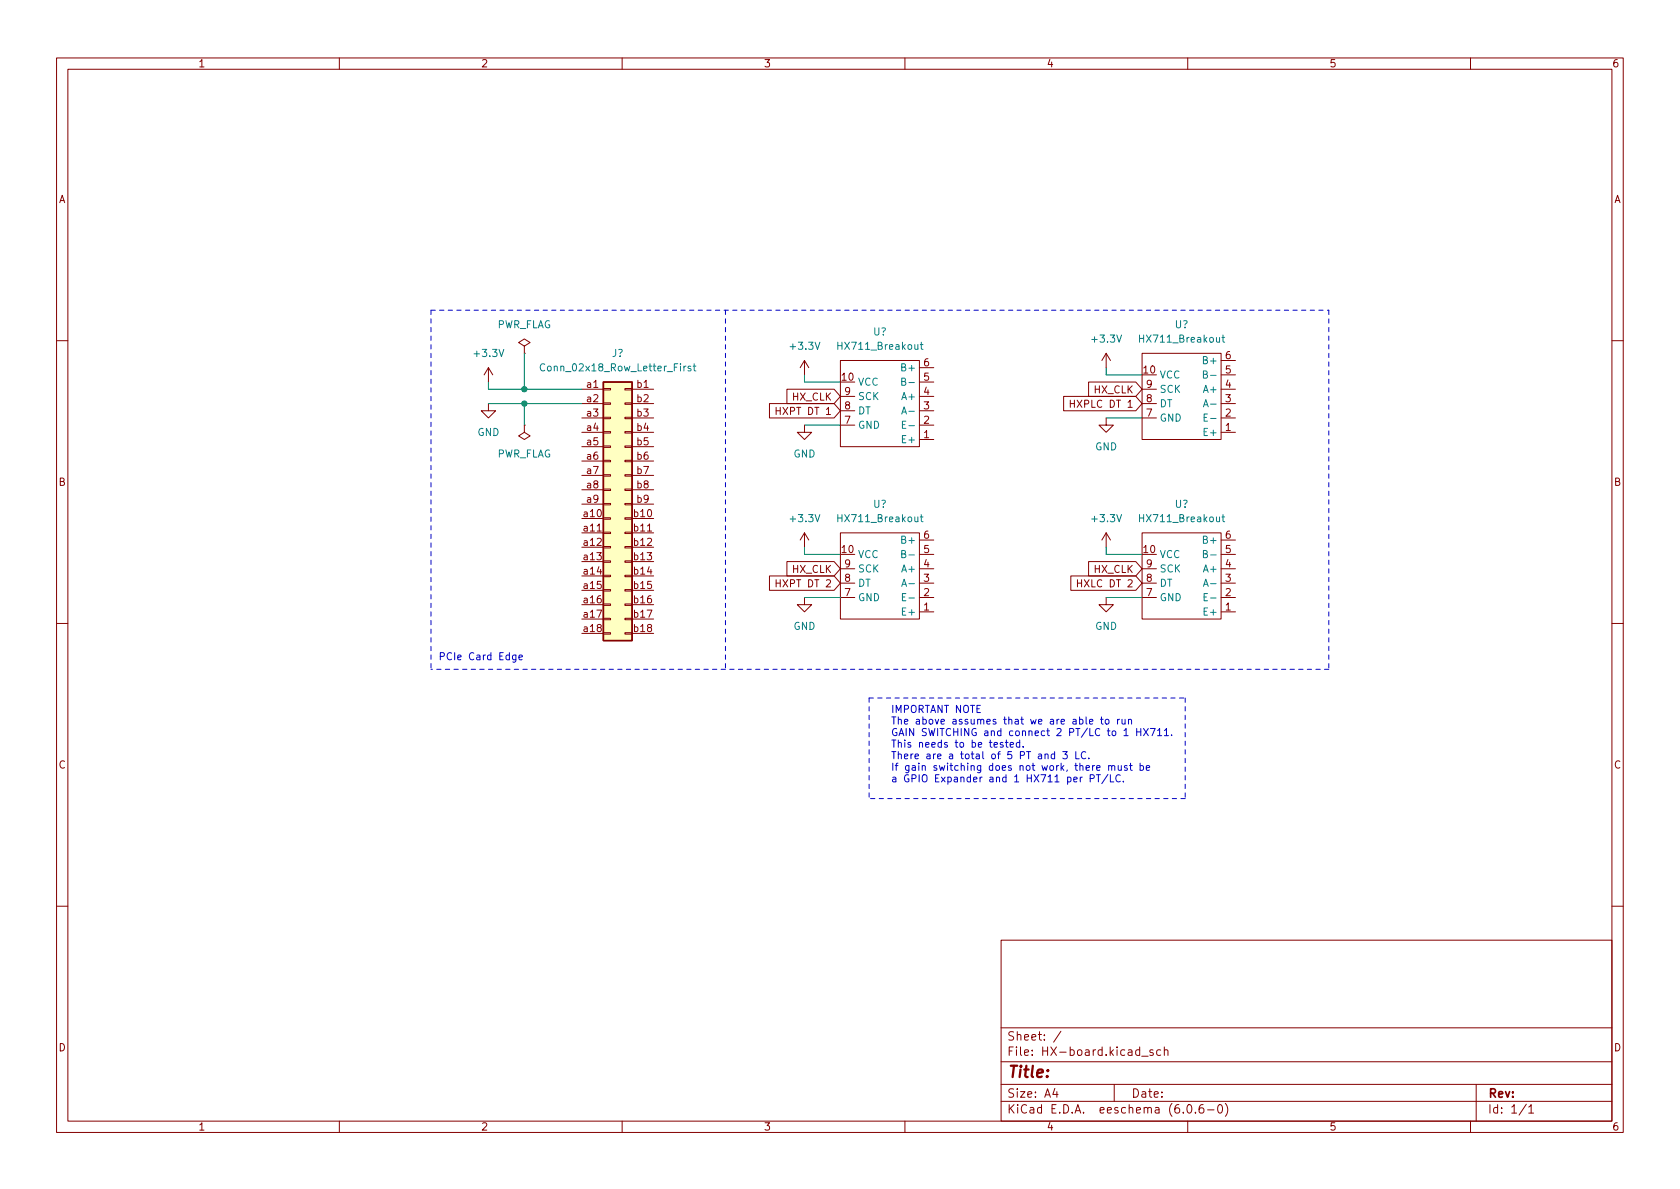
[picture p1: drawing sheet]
<svg xmlns="http://www.w3.org/2000/svg" width="297mm" height="210mm" viewBox="0 0 297 210" stroke-linecap="round" stroke-linejoin="round" font-family="sans-serif">
<g fill="none" stroke="#840000" stroke-width=".18">
<path d="M10 10.2h277v190.1h-277zM12 12.2h273v186.1h-273zM60 10.2v2M110 10.2v2M160 10.2v2M210 10.2v2M260 10.2v2M10 60.2h2M86.4 71.4v1.2h1.2l-1.2 1.3-1.3-1.3h1.3M86.4 65l-.8 1.3M86.4 65v2.6M86.4 65l.7 1.3"/>
<path d="M92.7 75.2v1.2l1 .7-1 .6-1-.6 1-.7M92.7 75.2h.1M92.7 61.2l1-.6-1-.7-1 .7 1 .6v1.3M92.7 62.5h.1M102.9 68.8h3.8M102.9 71.4h3.8M102.9 73.9h3.8M102.9 76.4h3.8M102.9 79h3.8M106.7 78.9h1.2v.2h-1.2zM106.7 76.3h1.2v.3h-1.2zM106.7 73.8h1.2v.2h-1.2z"/>
<path d="M106.7 71.2h1.2v.3h-1.2zM106.7 68.7h1.2v.3h-1.2zM110.5 78.9h1.3v.2h-1.3zM110.5 76.3h1.3v.3h-1.3zM110.5 73.8h1.3v.2h-1.3zM110.5 71.2h1.3v.3h-1.3zM110.5 68.7h1.3v.3h-1.3zM111.8 68.8h3.8M111.8 71.4h3.8M111.8 73.9h3.8M111.8 76.4h3.8M111.8 79h3.8"/>
<path d="M136 71.4h11.5l1.1 1.2-1.1 1.3h-11.5zM137.2 72.6h.8M137.2 72v1.3M139.1 68.8h8.4l1.1 1.3-1.1 1.3h-8.4zM142.2 75.2v1.2h1.3l-1.3 1.3-1.2-1.3h1.2M142.2 63.7l-.7 1.3M142.2 63.7v2.6M142.2 63.7l.8 1.3M148.6 63.7h14v15.3h-14zM148.6 75.2h2.5M148.6 72.6h2.5M148.6 70.1h2.5"/>
<path d="M162.6 77.7h2.5M162.6 75.2h2.5M162.6 72.6h2.5M162.6 70.1h2.5M162.6 67.6h2.5M162.6 65h2.5M188.1 70.1h12.7l1.1 1.3-1.1 1.2h-12.7zM189.2 71.4h.8M189.2 70.8v1.2M192.5 67.6h8.3l1.1 1.2-1.1 1.3h-8.3zM195.6 73.9v1.3h1.2l-1.2 1.2-1.3-1.2h1.3M195.6 62.5l-.8 1.2"/>
<path d="M195.6 62.5v2.5M195.6 62.5l.7 1.2M201.9 62.5h14v15.2h-14zM201.9 68.8h2.6M201.9 71.4h2.6M201.9 73.9h2.6M215.9 68.8h2.5M215.9 71.4h2.5M215.9 73.9h2.5M215.9 76.4h2.5M215.9 66.3h2.5M215.9 63.7h2.5"/>
<path d="M285 60.2h2M102.9 91.7h3.8M102.9 94.2h3.8M102.9 96.8h3.8M102.9 99.3h3.8M102.9 81.5h3.8M102.9 84.1h3.8M102.9 86.6h3.8M102.9 89.1h3.8M106.7 99.2h1.2v.2h-1.2zM106.7 96.6h1.2v.3h-1.2zM106.7 94.1h1.2v.3h-1.2z"/>
<path d="M106.7 91.6h1.2v.2h-1.2zM106.7 89h1.2v.3h-1.2zM106.7 86.5h1.2v.2h-1.2zM106.7 83.9h1.2v.3h-1.2zM106.7 81.4h1.2v.3h-1.2zM110.5 99.2h1.3v.2h-1.3zM110.5 96.6h1.3v.3h-1.3zM110.5 94.1h1.3v.3h-1.3zM110.5 91.6h1.3v.2h-1.3zM110.5 89h1.3v.3h-1.3zM110.5 86.5h1.3v.2h-1.3zM110.5 83.9h1.3v.3h-1.3z"/>
<path d="M110.5 81.4h1.3v.3h-1.3zM111.8 91.7h3.8M111.8 94.2h3.8M111.8 96.8h3.8M111.8 99.3h3.8M111.8 81.5h3.8M111.8 84.1h3.8M111.8 86.6h3.8M111.8 89.1h3.8M139.1 99.3h8.4l1.1 1.3-1.1 1.2h-8.4zM142.2 94.2v2.6M142.2 94.2l-.7 1.3"/>
<path d="M142.2 94.2l.8 1.3M148.6 94.2h14v15.3h-14zM162.6 98h2.5M162.6 95.5h2.5M192.5 99.3h8.3l1.1 1.3-1.1 1.2h-8.3zM195.6 94.2v2.6M195.6 94.2l-.8 1.3M195.6 94.2l.7 1.3M201.9 94.2h14v15.3h-14zM215.9 98h2.5M215.9 95.5h2.5M10 110.2h2"/>
<path d="M102.9 101.8h3.8M102.9 104.4h3.8M102.9 106.9h3.8M102.9 109.5h3.8M102.9 112h3.8M106.7 111.9h1.2v.2h-1.2zM106.7 109.3h1.2v.3h-1.2zM106.7 106.8h1.2v.3h-1.2zM106.7 104.3h1.2v.2h-1.2zM106.7 101.7h1.2v.3h-1.2zM110.5 111.9h1.3v.2h-1.3zM110.5 109.3h1.3v.3h-1.3z"/>
<path d="M110.5 106.8h1.3v.3h-1.3zM110.5 104.3h1.3v.2h-1.3zM110.5 101.7h1.3v.3h-1.3zM111.8 101.8h3.8M111.8 104.4h3.8M111.8 106.9h3.8M111.8 109.5h3.8M111.8 112h3.8M136 101.8h11.5l1.1 1.3-1.1 1.3h-11.5zM137.2 103.1h.8M137.2 102.5v1.3M142.2 105.7v1.2h1.3l-1.3 1.3-1.2-1.3h1.2"/>
<path d="M148.6 105.7h2.5M148.6 103.1h2.5M148.6 100.6h2.5M162.6 108.2h2.5M162.6 105.7h2.5M162.6 103.1h2.5M162.6 100.6h2.5M189.3 101.8h11.5l1.1 1.3-1.1 1.3h-11.5zM190.5 103.1h.7M190.5 102.5v1.3M195.6 105.7v1.2h1.2l-1.2 1.3-1.3-1.3h1.3M201.9 105.7h2.6"/>
<path d="M201.9 103.1h2.6M201.9 100.6h2.6M215.9 108.2h2.5M215.9 105.7h2.5M215.9 103.1h2.5M215.9 100.6h2.5M285 110.2h2M10 160.2h2M177 166.3h108v32h-108zM285 160.2h2M60 198.3v2M110 198.3v2"/>
<path d="M160 198.3v2M177 194.8h108M177 191.8h108M177 187.8h108M177 181.8h108M186.5 192.5l-.4 1h1M186.9 193v1M187.6 182.4l-1.3 1.9M197 191.8v3M201.9 186.8h1.1M203.9 185.7l-.4-.1-.2 .2 .1 .3 .5 .1v.4h-.6M205.2 185.7l-.4-.1-.3 .3v.4l.1 .3h.6"/>
<path d="M205.9 185.8l.2-.2 .3 .1 .1 .9M205.9 185.1v1.5M210 198.3v2M210.1 195.4l.1-.1a.81 .81 0 0 1 .6 .7 .81 .81 0 0 1-.3 .8h-.1a.81 .81 0 0 1-.6-.6 .81 .81 0 0 1 .3-.8zM211.4 196.7v.1M212.7 195.3a.59 .59 0 0 0-.7 .7v.5l.1 .3h.5l.2-.1 .1-.5-.2-.2-.4-.1-.3 .3M213.5 196.3h1.1M215.5 195.4l.1-.1a.81 .81 0 0 1 .6 .7 .81 .81 0 0 1-.3 .8h-.1a.81 .81 0 0 1-.6-.6 .81 .81 0 0 1 .3-.8zM216.6 195.1a1.72 1.72 0 0 1 0 2.3M260 198.3v2M261 191.8v6.5M269.9 195.3l-1.3 1.9"/>
<path d="M270.3 195.8l.4-.5v1.5M270.3 196.8h.9"/>
</g>
<path d="M106.7 67.6h5.1v45.7h-5.1z" fill="#ffffc2" stroke="#ffffc2" stroke-width=".18"/>
<path d="M106.7 67.6h5.1v45.7h-5.1z" fill="none" stroke="#840000" stroke-width=".25"/>
<g fill="none" stroke="#008484" stroke-width=".18">
<path d="M216.1 59.7h.4M216.2 59.2v1.1l.3 .2M96.3 64.4a.6 .6 0 0 0-.8 .5 .6 .6 0 0 0 .6 .7l.2-.1M122.1 64.8l-.3-.1-.2 .2 .1 .2 .4 .1v.3h-.5M122.6 64.7h.4M122.7 64.3v1.1l.3 .2M159.4 73.2l.5-1.3 .4 1.3M159.4 67.5l.6-.1 .1-.2-.1-.2-.6-.1v1.2h.5l.2-.1 .1-.3-.3-.2M159.6 75.1h.4M159.6 72.8h.6M160.2 74.5h-.6v1.3h.6M160.7 75.3h1"/>
<path d="M160.7 72.7h1M160.7 67.6h1M162.7 60.9h.5M162.9 60.5v1.1l.3 .2M212.8 71.9l.4-1.2 .4 1.2M212.8 66.2l.5-.1 .1-.1v-.3l-.6-.1v1.3h.5l.1-.2 .1-.3-.3-.2M212.9 73.8h.4M212.9 71.6h.6M213.5 73.2h-.6v1.3h.6M214 74h1M214 71.5h1M214 66.4h1"/>
<path d="M159.4 97.9h.6l.1-.2-.1-.2-.6-.2v1.3h.5l.2-.1 .1-.3-.3-.3M160.7 98.1h1M162.7 91.4h.5M162.9 91v1.1l.3 .2M212.8 97.9h.5l.1-.2v-.2l-.6-.2v1.3h.5l.1-.1 .1-.3-.3-.3M214 98.1h1M216.1 91.4h.4M216.2 91v1.1l.3 .2M159.4 103.7l.5-1.3 .4 1.3M159.6 105.6h.4M159.6 103.3h.6M160.2 105h-.6v1.2h.6"/>
<path d="M160.7 105.7h1M160.7 103.2h1M212.8 103.7l.4-1.3 .4 1.3M212.9 105.6h.4M212.9 103.3h.6M213.5 105h-.6v1.2h.6M214 105.7h1M214 103.2h1"/>
</g>
<g fill="none" stroke="#0000c2" stroke-width=".18">
<path d="M91.2 115.8v1.1l-.2 .2-.3-.1M91.2 115.9l-.3-.1-.3 .3 .1 .5h.5M91.8 116.3l.6-.2-.1-.2-.4-.1-.1 .2v.6h.5M177.3 131.3h-.3l-.2 .2 .1 .2 .4 .1v.3h-.5M177.8 131.3h.4M177.9 130.9v1.1l.3 .1M178.6 131.7l.6-.1-.1-.3h-.3l-.2 .2 .1 .6h.4M180.3 131.3h-.4l-.2 .2 .1 .6h.5M180.3 130.9v1.2M180.9 132v.1M184.8 133.5l.2-.2 .3 .1v.8M186.5 133.4l-.4-.1-.2 .3 .1 .5h.5"/>
<path d="M186.5 132.9v1.3M187.9 132.9h.8l-.4 .5 .3 .1v.6l-.1 .1-.6-.1M190.2 132.9v1.3h.6M192 133a.6 .6 0 0 0-.9 .5 .6 .6 0 0 0 .6 .7l.3-.1M192 126.8v1.1l.2 .1M192.5 134.1v.1M192.6 127.6l.6-.1v-.2l-.4-.1-.2 .2 .1 .6h.5M192.8 137.7l.6-.1 .1-.2-.1-.3-.6-.1v1.3M193.8 137h.8M193.9 135.8l.6-.1-.1-.3h-.3l-.2 .2 .1 .6h.4M194.2 137v1.3M194.6 127.2h.5"/>
<path d="M194.7 126.8v1.1l.4 .1M195.5 127.3l.3-.1 .3 .2v.4l-.3 .2h-.3l-.1-.2zM195.9 136.9l-1.1 1.7M196 135.5l.2-.1h.3l.1 .8M196 135.4v.8M196.3 137v1.3h.6M196.6 135.6l.1-.2h.3l.1 .8M197.6 127.2v.8M197.7 135.4l.1 .8h.3l.2-.1M198 127.2l-.4 .2M198.1 137.1a.6 .6 0 0 0-.9 .4 .6 .6 0 0 0 .6 .8l.3-.2M198.3 135.4v.8"/>
<path d="M198.4 127.2v.8h.3l.2-.1M198.6 138.1v.2M198.9 127.2v.8M199.3 135.4h-.3l-.2 .2 .1 .1 .4 .2v.3h-.5M199.5 127.3l.2-.1 .3 .1 .1 .7M199.5 127.2v.8M199.7 135.4h.5M199.9 135v1l.3 .2M201 128.8v1.3M201 129.4h.7M201.6 135.4h.3l.3 .2-.1 .6h-.5M201.6 135v1.2"/>
<path d="M201.7 128.8v1.3M202.2 128.8l.8 1.3M202.7 135.8l.6-.1-.1-.3h-.3l-.2 .2v.6h.5M203 128.8l-.8 1.3M203.4 128.8h.8l-.5 1.3M204.7 129.2l.3-.4v1.3M204.7 130.1h.7M205.9 129.2l.3-.4v1.3M205.9 130.1h.7M207.1 130v.1"/>
</g>
<path d="M76.2 54.9v63.5M76.2 54.9h158.7M128.3 54.9v63.5M234.9 54.9v63.5M234.9 118.4h-158.7M153.7 123.4v17.8M153.7 123.4h55.8M209.5 123.4v17.8M209.5 141.2h-55.8" fill="none" stroke="#0000c2" stroke-width=".18" stroke-dasharray=".8 .8"/>
<path d="M86.4 67.6v1.2h16.5M86.4 71.4h16.5M92.7 62.5v6.3M92.7 71.4v3.8M142.2 66.3v1.3h6.4M142.2 75.2h6.4M195.6 65v1.3h6.3M195.6 73.9h6.3M142.2 96.8v1.2h6.4M195.6 96.8v1.2h6.3M142.2 105.7h6.4M195.6 105.7h6.3" fill="none" stroke="#008400" stroke-width=".18"/>
<g fill="#008400" stroke="#008400" stroke-width=".18">
<circle cx="92.7" cy="68.8" r=".46"/>
<circle cx="92.7" cy="71.4" r=".46"/>
</g>
<text font-size="2.8" fill="#840000" x="178" y="190.6">Title:</text>
<g font-size="2.1" fill="#840000">
<text x="178" y="184">Sheet: /</text>
<text x="178" y="186.7">File: HX-board.kicad_sch</text>
<text x="178" y="196.9">KiCad E.D.A. eeschema (6.0.6-0)</text>
<text x="178" y="194.1">Size: A4</text>
<text x="200" y="194.1">Date:</text>
<text x="263" y="194.1">Rev:</text>
<text x="263" y="196.9">Id: 1/1</text>
</g>
<g font-size="1.8" fill="#840000">
<text x="35" y="11.9">1</text>
<text x="85" y="11.9">2</text>
<text x="135" y="11.9">3</text>
<text x="185" y="11.9">4</text>
<text x="235" y="11.9">5</text>
<text x="285" y="11.9">6</text>
<text x="10.3" y="35.9">A</text>
<text x="285.3" y="35.9">A</text>
<text x="163.3" y="64.8">6</text>
<text x="216.7" y="63.5">6</text>
<text x="103.8" y="68.6">a1</text>
<text x="103.8" y="71.1">a2</text>
<text x="112.6" y="68.6">b1</text>
<text x="112.6" y="71.1">b2</text>
<text x="140.1" y="70.8">HX_CLK</text>
<text x="148.9" y="67.3">10</text>
<text x="149.4" y="69.8">9</text>
<text x="163.3" y="69.8">4</text>
<text x="163.3" y="67.3">5</text>
<text x="193.4" y="69.6">HX_CLK</text>
<text x="202.2" y="66">10</text>
<text x="202.7" y="71.1">8</text>
<text x="202.7" y="68.6">9</text>
<text x="216.7" y="71.1">3</text>
<text x="216.7" y="68.6">4</text>
<text x="216.7" y="66">5</text>
<text x="103.8" y="73.7">a3</text>
<text x="103.8" y="76.2">a4</text>
<text x="112.6" y="73.7">b3</text>
<text x="112.6" y="76.2">b4</text>
<text x="138.1" y="73.4">HXPT DT 1</text>
<text x="149.4" y="74.9">7</text>
<text x="149.4" y="72.4">8</text>
<text x="163.3" y="77.5">1</text>
<text x="163.3" y="74.9">2</text>
<text x="163.3" y="72.4">3</text>
<text x="190.2" y="72.1">HXPLC DT 1</text>
<text x="202.7" y="73.7">7</text>
<text x="216.7" y="76.2">1</text>
<text x="216.7" y="73.7">2</text>
<text x="103.8" y="78.7">a5</text>
<text x="103.8" y="81.3">a6</text>
<text x="103.8" y="83.8">a7</text>
<text x="112.6" y="78.7">b5</text>
<text x="112.6" y="81.3">b6</text>
<text x="112.6" y="83.8">b7</text>
<text x="10.3" y="85.9">B</text>
<text x="103.8" y="86.4">a8</text>
<text x="103.8" y="88.9">a9</text>
<text x="112.6" y="86.4">b8</text>
<text x="112.6" y="88.9">b9</text>
<text x="285.3" y="85.9">B</text>
<text x="103.3" y="91.4">a10</text>
<text x="103.3" y="94">a11</text>
<text x="112.1" y="91.4">b10</text>
<text x="112.1" y="94">b11</text>
<text x="163.3" y="95.2">6</text>
<text x="216.7" y="95.2">6</text>
<text x="103.3" y="96.5">a12</text>
<text x="103.3" y="99.1">a13</text>
<text x="103.3" y="101.6">a14</text>
<text x="112.1" y="96.5">b12</text>
<text x="112.1" y="99.1">b13</text>
<text x="112.1" y="101.6">b14</text>
<text x="140.1" y="101.3">HX_CLK</text>
<text x="148.9" y="97.8">10</text>
<text x="149.4" y="100.3">9</text>
<text x="163.3" y="100.3">4</text>
<text x="163.3" y="97.8">5</text>
<text x="193.4" y="101.3">HX_CLK</text>
<text x="202.2" y="97.8">10</text>
<text x="202.7" y="100.3">9</text>
<text x="216.7" y="100.3">4</text>
<text x="216.7" y="97.8">5</text>
<text x="103.3" y="104.1">a15</text>
<text x="103.3" y="106.7">a16</text>
<text x="112.1" y="104.1">b15</text>
<text x="112.1" y="106.7">b16</text>
<text x="138.1" y="103.8">HXPT DT 2</text>
<text x="149.4" y="105.4">7</text>
<text x="149.4" y="102.9">8</text>
<text x="163.3" y="107.9">1</text>
<text x="163.3" y="105.4">2</text>
<text x="163.3" y="102.9">3</text>
<text x="191.4" y="103.8">HXLC DT 2</text>
<text x="202.7" y="105.4">7</text>
<text x="202.7" y="102.9">8</text>
<text x="216.7" y="107.9">1</text>
<text x="216.7" y="105.4">2</text>
<text x="216.7" y="102.9">3</text>
<text x="103.3" y="109.2">a17</text>
<text x="103.3" y="111.8">a18</text>
<text x="112.1" y="109.2">b17</text>
<text x="112.1" y="111.8">b18</text>
<text x="10.3" y="135.9">C</text>
<text x="285.3" y="135.9">C</text>
<text x="10.3" y="185.9">D</text>
<text x="285.3" y="185.9">D</text>
<text x="35" y="199.9">1</text>
<text x="85" y="199.9">2</text>
<text x="135" y="199.9">3</text>
<text x="185" y="199.9">4</text>
<text x="235" y="199.9">5</text>
<text x="285" y="199.9">6</text>
</g>
<g font-size="1.8" fill="#008484">
<text x="87.7" y="58">PWR_FLAG</text>
<text x="154.4" y="59.3">U?</text>
<text x="207.7" y="58">U?</text>
<text x="84" y="63.1">+3.3V</text>
<text x="96.3" y="65.7">Conn_02x18_Row_Letter_First</text>
<text x="108.2" y="63.1">J?</text>
<text x="139.9" y="61.8">+3.3V</text>
<text x="148.5" y="61.8">HX711_Breakout</text>
<text x="159.7" y="65.7">B+</text>
<text x="193.2" y="60.6">+3.3V</text>
<text x="201.9" y="60.6">HX711_Breakout</text>
<text x="213.1" y="64.4">B+</text>
<text x="151.6" y="68.2">VCC</text>
<text x="151.6" y="70.7">SCK</text>
<text x="159.7" y="70.7">A+</text>
<text x="205" y="66.9">VCC</text>
<text x="205" y="69.5">SCK</text>
<text x="213.1" y="69.5">A+</text>
<text x="84.4" y="77.1">GND</text>
<text x="151.6" y="75.8">GND</text>
<text x="151.6" y="73.3">DT</text>
<text x="205" y="74.5">GND</text>
<text x="205" y="72">DT</text>
<text x="213.2" y="77.1">E+</text>
<text x="87.7" y="80.9">PWR_FLAG</text>
<text x="140.3" y="80.9">GND</text>
<text x="159.8" y="78.4">E+</text>
<text x="193.6" y="79.6">GND</text>
<text x="154.4" y="89.8">U?</text>
<text x="207.7" y="89.8">U?</text>
<text x="139.9" y="92.3">+3.3V</text>
<text x="148.5" y="92.3">HX711_Breakout</text>
<text x="193.2" y="92.3">+3.3V</text>
<text x="201.9" y="92.3">HX711_Breakout</text>
<text x="151.6" y="98.7">VCC</text>
<text x="151.6" y="101.2">SCK</text>
<text x="159.7" y="101.2">A+</text>
<text x="159.7" y="96.1">B+</text>
<text x="205" y="98.7">VCC</text>
<text x="205" y="101.2">SCK</text>
<text x="213.1" y="101.2">A+</text>
<text x="213.1" y="96.1">B+</text>
<text x="151.6" y="106.3">GND</text>
<text x="151.6" y="103.8">DT</text>
<text x="205" y="106.3">GND</text>
<text x="205" y="103.8">DT</text>
<text x="140.3" y="111.4">GND</text>
<text x="159.8" y="108.8">E+</text>
<text x="193.6" y="111.4">GND</text>
<text x="213.2" y="108.8">E+</text>
</g>
<g font-size="1.8" fill="#0000c2">
<text x="77.5" y="116.7">PCIe Card Edge</text>
<text x="157.5" y="126.1">IMPORTANT NOTE</text>
<text x="157.5" y="128.1">The above assumes that we are able to run</text>
<text x="157.5" y="130.2">GAIN SWITCHING and connect 2 PT/LC to 1 HX711.</text>
<text x="157.5" y="132.2">This needs to be tested.</text>
<text x="157.5" y="134.2">There are a total of 5 PT and 3 LC.</text>
<text x="157.5" y="136.3">If gain switching does not work, there must be</text>
<text x="157.5" y="138.3">a GPIO Expander and 1 HX711 per PT/LC.</text>
</g>
</svg>
